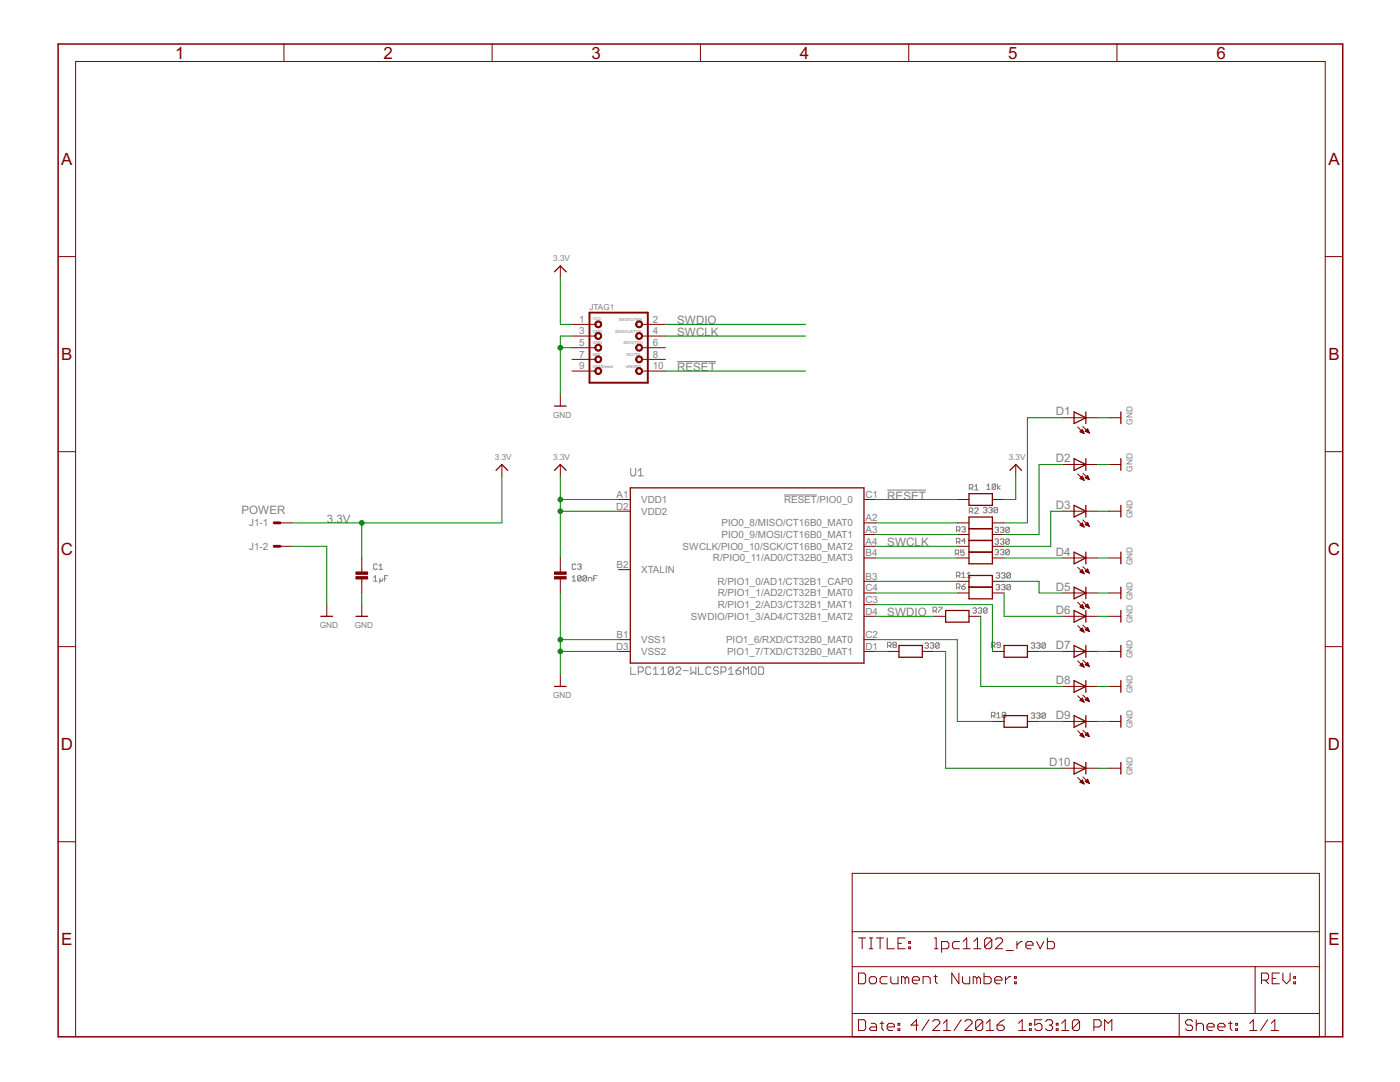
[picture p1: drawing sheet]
<svg xmlns="http://www.w3.org/2000/svg" width="279mm" height="216mm" viewBox="0 0 279 216" stroke-linecap="round" stroke-linejoin="round" font-family="sans-serif">
<g fill="none" stroke="#808080" stroke-width=".2">
<path d="M135.1 72.2h7.8M125.9 93.5v1.2l.2 .3h.5l.3-.3v-1.2M127.4 95h1M127.4 94l.5-.5v1.5M156.5 98.8h6.5M177.1 97.8h7.7M193.4 97.4h.6l.1-.2v-.3l-.1-.2h-.6v1.1M193.8 97.4l.3 .4M194.5 97l.4-.3v1.1M194.5 97.8h.7M196.9 96.9l.4-.3v1M196.9 97.6h.8"/>
<path d="M198.7 96.8v.7l-.2 .1h-.3l-.2-.1M198.7 96.8l-.2-.2h-.3l-.2 .2v.7M198.7 96.8l-.7 .7M199.1 96.6v1M199.6 96.9l-.5 .4 .5 .3M74.6 116h.7M74.6 115.2l.3-.3v1.1M75.3 112.7l-.2-.2h-.3l-.2 .2v.7l.2 .2h.3l.2-.2M75.6 113.6h.8M75.6 112.9l.4-.4v1.1M75.8 115.4v.7l-.2 .2M76.4 115.4v.4l-.2 .2-.4-.2"/>
<path d="M76.7 115.4h.4M77.4 114.9h-.7v1.1M114.2 115.2l.4-.3v1.1M114.2 116h.7M114.9 112.7l-.2-.2h-.3l-.2 .2v.7l.2 .2h.3l.2-.2M115.3 112.7l.1-.2h.4l.2 .2-.2 .4M115.6 113.1h.2M115.8 113.1l.2 .2-.2 .3h-.4l-.1-.2M116 115v.8l-.2 .2h-.4l-.1-.2M116 115l-.2-.1h-.4l-.1 .1v.8M116 115l-.7 .8M117.1 115v.8l-.2 .2h-.4l-.2-.2"/>
<path d="M117.1 115l-.2-.1h-.4l-.2 .1v.8M117.1 115l-.8 .8M117.4 116v-.8h.5l.2 .2v.6M118.5 115.4h.4M119.2 114.9h-.7v1.1M190.6 110.5h.6l.1-.2v-.4l-.1-.2h-.6v1.1M190.9 105.8h.5l.2-.2v-.3l-.2-.2h-.5v1.1M190.9 108.1h.5l.2-.2v-.3l-.2-.2h-.5v1.1M190.9 114.9h.5l.2-.2v-.4l-.2-.1h-.5v1.1M190.9 117.2h.5l.2-.2v-.3l-.2-.2h-.5v1.1M191 110.5l.3 .3M191.2 105.8l.4 .4"/>
<path d="M191.2 108.1l.4 .4M191.2 117.2l.4 .4M191.2 114.9l.4 .4M191.9 115.3h.8M191.9 105.3l.2-.2h.4l.2 .2-.2 .3M191.9 117h.6l.2 .4-.2 .2h-.4l-.2-.2zM191.9 114.5l.4-.3v1.1M192.3 105.6h.2M192.4 109.7h-.7v.6l.6-.2 .1 .2v.3l-.1 .2h-.4l-.2-.2M192.5 105.6l.2 .2-.2 .4h-.4l-.2-.2M192.7 107.9h-.8l.6-.5v1.1M192.7 116.5l-.8 .5"/>
<path d="M193 115.3h.7M193 114.5l.4-.3v1.1M193.4 102.1h.6l.1-.2v-.4l-.1-.2h-.6v1.1M193.8 102.1l.3 .3M194.5 101.5l.2-.2h.4l.1 .2v.2l-.7 .7h.7M196.2 101.4l.2-.2h.4l.2 .2-.2 .4M196.6 101.8h.2M196.8 101.8l.2 .2-.2 .3h-.4l-.2-.2M197.3 101.4l.2-.2h.3l.2 .2-.2 .4M197.7 101.8h.1M197.8 101.8l.2 .2-.2 .3h-.3l-.2-.2M198.6 105.4l.1-.2h.4l.2 .2-.2 .3"/>
<path d="M198.6 107.7l.1-.2h.4l.2 .2-.2 .4M198.6 109.8l.1-.2h.4l.2 .2-.2 .4M198.8 116.8l.2-.2h.3l.2 .2-.2 .4M198.8 114.5l.2-.2h.3l.2 .2-.2 .3M198.9 105.7h.2M198.9 108.1h.2M198.9 110.2h.2M199.1 101.4v.7l-.2 .2h-.3l-.2-.2M199.1 101.4l-.2-.2h-.3l-.2 .2v.7M199.1 101.4l-.7 .7M199.1 105.7l.2 .2-.2 .4h-.4l-.1-.2M199.1 108.1l.2 .1-.2 .4h-.4l-.1-.2"/>
<path d="M199.1 110.2l.2 .1-.2 .4h-.4l-.1-.2M199.2 114.8h.1M199.2 117.2h.1M199.3 114.8l.2 .2-.2 .4h-.3l-.2-.2M199.3 117.2l.2 .1-.2 .4h-.3l-.2-.2M199.6 105.4l.2-.2h.4l.1 .2-.1 .3M199.6 107.7l.2-.2h.4l.1 .2-.1 .4M199.6 109.8l.2-.2h.4l.1 .2-.1 .4M199.9 116.8l.1-.2h.4l.2 .2-.2 .4M199.9 114.5l.1-.2h.4l.2 .2-.2 .3M200 105.7h.2M200 108.1h.2"/>
<path d="M200 110.2h.2M200.2 105.7l.1 .2-.1 .4h-.4l-.2-.2M200.2 108.1l.1 .1-.1 .4h-.4l-.2-.2M200.2 110.2l.1 .1-.1 .4h-.4l-.2-.2M200.2 114.8h.2M200.2 117.2h.2M200.4 117.2l.2 .1-.2 .4h-.4l-.1-.2M200.4 114.8l.2 .2-.2 .4h-.4l-.1-.2M201.4 105.4l-.1-.2h-.4l-.2 .2v.7M201.4 105.4v.7l-.1 .2h-.4l-.2-.2M201.4 107.7l-.1-.2h-.4l-.2 .2v.7M201.4 109.8l-.1-.2h-.4l-.2 .2v.7"/>
<path d="M201.4 107.7v.7l-.1 .2h-.4l-.2-.2M201.4 109.8v.7l-.1 .2h-.4l-.2-.2M201.4 105.4l-.7 .7M201.4 107.7l-.7 .7M201.4 109.8l-.7 .7M201.7 116.8l-.2-.2h-.4l-.2 .2v.7M201.7 116.8v.7l-.2 .2h-.4l-.2-.2M201.7 114.5l-.2-.2h-.4l-.2 .2v.7M201.7 114.5v.7l-.2 .2h-.4l-.2-.2M201.7 116.8l-.8 .7M201.7 114.5l-.8 .7M125.9 133.1v1.5h1"/>
<path d="M127.4 134.1h.7l.3-.3v-.5l-.3-.2h-.7v1.5M129.9 133.3l-.3-.2h-.5l-.2 .2v1l.2 .3h.5l.3-.3M130.4 134.6h1M130.4 133.6l.5-.5v1.5M131.9 134.6h1M131.9 133.6l.5-.5v1.5M134.4 133.3v1l-.3 .3h-.5l-.2-.3M134.4 133.3l-.3-.2h-.5l-.2 .2v1M134.4 133.3l-1 1M134.9 133.3l.2-.2h.5l.3 .2v.3l-1 1h1M136.4 133.8h1M137.9 133.1v1.5l.5-.5 .5 .5v-1.5"/>
<path d="M139.4 133.1v1.5h1M141.9 133.3l-.3-.2h-.5l-.2 .2v1l.2 .3h.5l.3-.3M143.4 133.3l-.2-.2h-.6l-.2 .2v.3l.2 .2h.6l.2 .3v.2l-.2 .3h-.6l-.2-.3M143.9 134.1h.8l.2-.3v-.5l-.2-.2h-.8v1.5M145.4 134.6h1M145.4 133.6l.5-.5v1.5M146.9 133.8h.7l.3 .3v.2l-.3 .3h-.4l-.3-.3zM147.9 133.1l-1 .7M148.4 134.6v-1.5l.5 .5 .5-.5v1.5M149.9 133.3l.3-.2h.4l.3 .2v1l-.3 .3h-.4l-.3-.3zM151.4 133.1h.7l.3 .2v1l-.3 .3h-.7zM177.1 128.9h.6l.1-.2v-.4l-.1-.1h-.6v1"/>
<path d="M177.5 128.9l.3 .3M178.4 128.7l-.2-.2 .2-.3h.3l.2 .1-.2 .4M178.4 128.7l-.2 .2 .2 .3h.3l.2-.1-.2-.4M178.4 128.7h.3M184.6 128.5l.2-.2h.3l.2 .2-.2 .3M184.9 128.8h.2M185.1 128.8l.2 .2-.2 .3h-.3l-.2-.1M185.7 128.5l.1-.2h.4l.2 .2-.2 .3M186 128.8h.2M186.2 128.8l.2 .2-.2 .3h-.4l-.1-.1M186.2 121.9h.6l.1-.2v-.4l-.1-.1h-.6v1M186.6 121.9l.3 .3"/>
<path d="M187.3 121.2h.7v.1l-.7 .8v.1M187.4 128.5l-.1-.2h-.4l-.2 .2v.7M187.4 128.5v.7l-.1 .1h-.4l-.2-.1M187.4 128.5l-.7 .7M194.1 121.5l.2-.2h.4l.2 .2-.2 .3M194.5 121.8h.2M194.7 121.8l.2 .2-.2 .3h-.4l-.2-.1M195.2 121.5l.2-.2h.3l.2 .2-.2 .3M195.6 121.8h.1M195.7 121.8l.2 .2-.2 .3h-.3l-.2-.1M197 121.5v.7l-.2 .1h-.3l-.2-.1M197 121.5l-.2-.2h-.3l-.2 .2v.7"/>
<path d="M197 121.5l-.7 .7M197.9 128.9h.5l.2-.2v-.4l-.2-.1h-.5v1M198.2 128.9l.4 .3M199.6 128.7h-.5l-.2-.2 .2-.3h.4l.1 .1v.8l-.1 .1h-.4l-.2-.1M205.8 128.5l.2-.2h.3l.2 .2-.2 .3M206.1 128.8h.2M206.3 128.8l.2 .2-.2 .3h-.3l-.2-.1M206.9 128.5l.1-.2h.4l.2 .2-.2 .3M207.2 128.8h.2M207.4 128.8l.2 .2-.2 .3h-.4l-.1-.1M208.6 128.5l-.1-.2h-.4l-.2 .2v.7M208.6 128.5v.7l-.1 .1h-.4l-.2-.1"/>
<path d="M208.6 128.5l-.7 .7M197.9 142.9h.5l.2-.2v-.4l-.2-.2h-.5v1.1M198.2 142.9l.4 .3M198.9 142.5l.4-.4v1.1M198.9 143.2h.7M200.7 142.3v.7l-.1 .2h-.4l-.2-.2M200.7 142.3l-.1-.2h-.4l-.2 .2v.7M200.7 142.3l-.7 .7M205.8 142.4l.2-.1h.3l.2 .1-.2 .4M206.1 142.8h.2M206.3 142.8l.2 .2-.2 .3h-.3l-.2-.1M206.9 142.4l.1-.1h.4l.2 .1-.2 .4"/>
<path d="M207.2 142.8h.2M207.4 142.8l.2 .2-.2 .3h-.4l-.1-.1M208.6 142.4l-.1-.1h-.4l-.2 .1v.8M208.6 142.4v.8l-.1 .1h-.4l-.2-.1M208.6 142.4l-.7 .8"/>
</g>
<g fill="none" stroke="#800000" stroke-width=".25">
<path d="M110.7 54.2l1.1-1.1 1.2 1.1M99 93.9l1.2-1.2 1.1 1.2M110.7 93.9l1.1-1.2 1.2 1.2M110.7 81h2.3M125.8 97.3h46.6v35h-46.6zM193.4 98.5h4.7v2.3h-4.7zM201.5 93.9l1.2-1.2 1.2 1.2M214.4 82.2l2.3 1.2-2.3 1.1zM214.4 91.5l2.3 1.2-2.3 1.2zM216.7 82.2v2.3M216.7 91.5v2.4M223.7 82.2v2.3"/>
<path d="M223.7 91.5v2.4M193.4 103.2h4.7v9.3h-4.7zM193.4 114.8h4.7v4.7h-4.7zM193.4 105.5h4.7M193.4 107.8h4.7M193.4 110.2h4.7M193.4 117.2h4.7M214.4 100.8l2.3 1.2-2.3 1.2zM214.4 110.2l2.3 1.1-2.3 1.2zM214.4 117.2l2.3 1.1-2.3 1.2zM216.7 100.8v2.4M216.7 110.2v2.3"/>
<path d="M216.7 117.2v2.3M223.7 100.8v2.4M223.7 110.2v2.3M223.7 117.2v2.3M64 123h2.4M71 123h2.4M110.7 137h2.3M179.4 128.8h4.7v2.3h-4.7zM188.7 121.8h4.7v2.3h-4.7zM200.4 128.8h4.6v2.3h-4.6zM214.4 121.8l2.3 1.2-2.3 1.1zM214.4 128.8l2.3 1.2-2.3 1.1z"/>
<path d="M214.4 135.8l2.3 1.2-2.3 1.1zM216.7 121.8v2.3M216.7 128.8v2.3M216.7 135.8v2.3M223.7 121.8v2.3M223.7 128.8v2.3M223.7 135.8v2.3M200.4 142.8h4.6v2.3h-4.6zM214.4 142.8l2.3 1.2-2.3 1.1zM214.4 152.1l2.3 1.2-2.3 1.2zM216.7 142.8v2.3M216.7 152.1v2.4"/>
<path d="M223.7 142.8v2.3M223.7 152.1v2.4"/>
</g>
<g fill="none" stroke="#800000" stroke-width=".2">
<path d="M56.7 8.8v3.5M98.2 8.8v3.5M139.8 8.8v3.5M181.4 8.8v3.5M222.9 8.8v3.5M11.6 51.2h3.5M111.8 53.1v2.3M264.5 51.2h3.5M111.8 78.7v2.3M114.2 64.7h4.6M114.2 67.1h4.6M114.2 69.4h4.6"/>
<path d="M114.2 71.7h4.6M114.2 74h4.6M128.1 64.7h4.7M128.1 67.1h4.7M128.1 69.4h4.7M128.1 71.7h4.7M128.1 74h4.7M11.6 90.1h3.5M100.2 92.7v2.3M111.8 92.7v2.3M123.5 99.7h2.3M172.4 99.7h2.4"/>
<path d="M191.1 99.7h2.3M198.1 99.7h2.3M202.7 92.7v2.3M212 83.4h7M212 92.7h7M215.1 85.2l1.2 1.3M215.1 94.6l1.2 1.2M215.5 86.2l.8 .3M215.5 86.1h.7M215.6 95.4h.6M215.6 86h.6M215.7 95.3h.4"/>
<path d="M215.7 95.5h.5M215.8 85.9h.3M215.8 86.3h.4M215.8 95.2h.3M215.9 85.8h.1M215.9 95.1h.1M216 85.7h.1M216 95.7h.3M216 85.7l-.5 .5M216 85.7l.3 .8M216 95l-.5 .5 .8 .3M216 95l.3 .8"/>
<path d="M216 95h.1M216 86.4h.3M216.1 85.1l1.3 1.3M216.1 94.4l1.3 1.3M216.2 95.8h.1M216.3 86.5h.1M216.6 86h.7M216.6 86l.8 .4M216.6 86l.4-.4 .4 .8M216.6 95.4l.8 .3M216.6 95.3h.6M216.7 85.9h.5"/>
<path d="M216.7 95.2h.5M216.8 95.4h.5M216.8 85.8h.3M216.8 95.1h.3M216.8 86.1h.5M216.9 85.7h.2M216.9 95h.2M217 85.6h.1M217 95.5h.3M217 94.9l-.4 .5M217 94.9l.4 .8M217 94.9h.1"/>
<path d="M217.1 86.3h.2M217.3 95.7h.1M217.3 86.4h.1M221.4 83.4h2.3M221.4 92.7h2.3M264.5 90.1h3.5M55.9 104.3h2.3M55.9 109h2.3M72.2 111.3v3.1M72.2 115.3v3M111.8 111.3v3.1M111.8 115.3v3"/>
<path d="M123.5 102h2.3M123.5 113.7h2.3M172.4 104.3h2.4M172.4 106.7h2.4M172.4 111.3h2.4M172.4 116h2.4M172.4 118.3h2.4M172.4 109h2.4M191.1 104.3h2.3M191.1 106.7h2.3M191.1 111.3h2.3M191.1 116h2.3"/>
<path d="M191.1 118.3h2.3M191.1 109h2.3M198.1 104.3h2.3M198.1 106.7h2.3M198.1 111.3h2.3M198.1 116h2.3M198.1 118.3h2.3M198.1 109h2.3M212 111.3h7M212 118.3h7M212 102h7M215.1 103.9l1.2 1.3"/>
<path d="M215.1 113.2l1.2 1.3M215.5 104.8l.5-.5 .3 .9zM215.5 114.1l.5-.4 .3 .8zM215.6 104.8h.6M215.6 114.2h.6M215.6 114h.6M215.6 104.9h.6M215.7 104.6h.4M215.7 113.9h.4M215.8 104.5h.3M215.8 114.3h.5M215.8 113.8h.3"/>
<path d="M215.9 105h.4M215.9 104.4h.1M215.9 113.7h.1M216.1 114.4h.2M216.1 103.8l1.3 1.2M216.1 113.1l1.3 1.3M216.2 105.1h.1M216.3 114.5h.1M216.6 104.7l.4-.5 .4 .8zM216.6 114l.4-.5 .4 .9zM216.6 104.6h.6M216.6 114h.7"/>
<path d="M216.7 113.9h.5M216.7 104.8h.6M216.7 104.5h.5M216.8 113.8h.4M216.9 104.4h.2M216.9 113.7h.2M216.9 114.2h.4M217 104.3h.1M217 104.9h.3M217 113.6h.1M217.1 114.3h.2M217.2 105h.2"/>
<path d="M221.4 111.3h2.3M221.4 118.3h2.3M221.4 102h2.3M11.6 129h3.5M65.2 120.6v2.4M72.2 120.6v2.4M111.8 134.6v2.4M123.5 127.6h2.3M123.5 130h2.3M172.4 127.6h2.4M172.4 130h2.4M172.4 120.6h2.4"/>
<path d="M172.4 123h2.4M177.1 130h2.3M184.1 130h2.3M186.4 123h2.3M193.4 123h2.3M198.1 130h2.3M205 130h2.4M212 130h7M212 123h7M212 137h7M215.1 120.2l1.2 1.3M215.1 124.8l1.2 1.3"/>
<path d="M215.1 131.8l1.2 1.3M215.1 138.8l1.2 1.3M215.5 121.1l.5-.5 .3 .9zM215.5 125.8l.5-.5 .3 .8zM215.5 139.8l.8 .3M215.5 139.8l.5-.5 .3 .8M215.5 139.8h.7M215.6 132.7h.6M215.6 121.1h.6M215.6 125.7h.6M215.6 125.8h.6M215.6 121.2h.6"/>
<path d="M215.6 139.7h.6M215.7 132.6h.4M215.7 120.9h.4M215.7 125.6h.4M215.7 132.8h.5M215.8 139.6h.3M215.8 132.5h.3M215.8 139.9h.4M215.8 120.8h.3M215.8 125.5h.3M215.9 139.4h.1M215.9 125.9h.4"/>
<path d="M215.9 132.4h.1M215.9 121.3h.4M215.9 120.7h.1M215.9 125.4h.1M216 132.9h.3M216 139.3h.1M216 132.3l-.5 .5 .8 .3M216 132.3l.3 .8M216 132.3h.1M216 140h.3M216.1 120.1l1.3 1.2M216.1 124.7l1.3 1.3"/>
<path d="M216.1 131.7l1.3 1.3M216.1 138.7l1.3 1.3M216.1 126h.2M216.2 121.4h.1M216.2 133.1h.1M216.6 121l.4-.5 .4 .8zM216.6 125.7l.4-.5 .4 .8zM216.6 132.7l.4-.5 .4 .8zM216.6 139.6l.8 .4M216.6 139.6l.4-.4 .4 .8M216.6 132.6h.6M216.6 139.7h.7"/>
<path d="M216.6 120.9h.6M216.6 125.6h.6M216.7 125.7h.6M216.7 139.6h.5M216.7 132.5h.5M216.7 121.1h.6M216.7 120.8h.5M216.7 125.5h.5M216.8 132.7h.5M216.8 139.4h.3M216.8 132.4h.3M216.8 120.7h.3"/>
<path d="M216.9 125.4h.2M216.9 139.8h.4M216.9 139.3h.2M216.9 125.8h.4M216.9 132.3h.2M217 120.6h.1M217 125.3h.1M217 121.2h.3M217 139.2h.1M217 132.8h.3M217 132.2h.1M217.1 139.9h.2"/>
<path d="M217.2 125.9h.2M217.2 121.3h.2M217.3 132.9h.1M217.4 140h.1M221.4 130h2.3M221.4 123h2.3M221.4 137h2.3M264.5 129h3.5M198.1 144h2.3M205 144h2.4M212 153.3h7M212 144h7"/>
<path d="M215.1 145.8l1.2 1.3M215.1 155.2l1.2 1.2M215.5 146.7l.5-.4 .3 .8zM215.5 156.1l.8 .3M215.5 156.1l.5-.5 .3 .8M215.5 156.1h.7M215.6 146.8h.6M215.6 146.7h.6M215.6 156h.6M215.7 146.6h.4M215.7 155.9h.4M215.8 156.2h.4"/>
<path d="M215.8 146.5h.3M215.9 146.9h.4M215.9 155.8h.2M215.9 146.3h.1M216 155.7h.1M216 156.3h.3M216.1 145.7l1.3 1.3M216.1 147h.2M216.1 155l1.3 1.3M216.3 140.1h.1M216.3 156.4h.1M216.6 146.6l.4-.4 .4 .8z"/>
<path d="M216.6 156l.4-.5 .4 .8zM216.6 156h.7M216.6 146.6h.6M216.7 155.9h.5M216.7 146.7h.6M216.7 146.5h.5M216.8 155.8h.3M216.9 146.3h.2M216.9 156.1h.4M216.9 155.7h.2M216.9 146.8h.4M217 146.2h.1"/>
<path d="M217 155.5h.1M217.1 156.2h.2M217.2 146.9h.2M217.4 156.3h.1M221.4 153.3h2.3M221.4 144h2.3M11.6 168h3.5M170.1 174.3h93.2v32.6h-93.2zM264.5 168h3.5M170.1 192.9h93.2M170.1 185.9h93.2M171.3 194.2h1.1l.4 .3v1.4l-.4 .4h-1.1z"/>
<path d="M171.3 187.2h1.5M172.1 187.2v2.1M173.5 195.2l.3-.3h.8l.3 .3v.7l-.3 .4h-.8l-.3-.4zM173.5 187.2h.7M173.5 189.3h.7M173.8 187.2v2.1M174.9 187.2h1.4M175.6 187.2v2.1M177.1 187.2v2.1h1.4M177.1 194.9h-1.1l-.4 .3v.7l.4 .4h1.1M177.8 194.9v1l.3 .4h1.1v-1.4M179.2 188.2h.7"/>
<path d="M180.6 195.2l.4-.3 .4 .3v1.1M180.6 187.2h-1.4v2.1h1.4M180.6 195.2l-.3-.3h-.4v1.4M180.6 195.2v1.1M181.4 187.9h.3v.3h-.3zM181.4 189h.3v.3h-.3zM182.1 195.6h1.4v-.4l-.4-.3h-.7l-.3 .3v.7l.3 .4h.7M184.2 196.3v-1.4h1.1l.4 .3v1.1M186.4 194.9h.7M186.5 187.2h.3v2.1M186.5 189.3h.7M186.7 194.5v1.4l.4 .4"/>
<path d="M187.9 189.3h1.1l.4-.3v-.8l-.4-.3h-1.1v2.1M191.4 194.2v2.1l-1.5-2.1v2.1M191.5 187.9h-1.1l-.3 .3v.8l.3 .3h1.1M192.1 194.9v1l.3 .4h1.1v-1.4M192.2 189.3h1.5M192.2 187.9l.7-.7v2.1M194.4 189.3h1.4M194.4 187.9l.7-.7v2.1M194.9 195.2l-.3-.3h-.4v1.4M194.9 195.2v1.1M194.9 195.2l.4-.3 .4 .3v1.1M196.4 194.2v2.1h1l.4-.4v-.7l-.4-.3h-1"/>
<path d="M197.9 187.5l-.3-.3h-.7l-.4 .3v1.5M197.9 187.5v1.5l-.3 .3h-.7l-.4-.3M197.9 187.5l-1.4 1.5M198.5 195.6h1.5v-.4l-.4-.3h-.7l-.4 .3v.7l.4 .4h.7M198.6 187.5l.4-.3h.7l.4 .3v.4l-1.5 1.4h1.5M200.7 194.9v1.4M200.8 189.7h1.4M201.7 194.9h-.3l-.7 .7M202.5 195.9h.3v.4h-.3zM202.5 194.9h.3v.3h-.3zM202.9 187.9v1.4M204 187.9h-.3l-.8 .7"/>
<path d="M204.7 188.6h1.5v-.4l-.4-.3h-.7l-.4 .3v.8l.4 .3h.7M206.9 187.9l.7 1.4 .7-1.4M209 187.2v2.1h1.1l.4-.3v-.8l-.4-.3h-1.1M250.5 192.9v9.3M251.8 195.6h1l.4-.4v-.7l-.4-.3h-1v2.1M252.5 195.6l.7 .7M253.9 195.2h.7M255.3 194.2h-1.4v2.1h1.4M256 194.2v1.4l.8 .7 .7-.7v-1.4M258.2 195.9h.4v.4h-.4zM258.2 194.9h.4v.3h-.4zM15.1 206.9v-194.6h249.4v194.6"/>
<path d="M170.1 202.2h93.2M171.3 203.5h1.1l.4 .3v1.5l-.4 .3h-1.1zM173.8 204.2h.8l.3 .4v1h-1.1l-.3-.3 .3-.4h1.1M175.6 204.2h.7M176 203.8v1.5l.3 .3M177.1 204.9h1.4v-.3l-.4-.4h-.7l-.3 .4v.7l.3 .3h.7M179.2 205.3h.4v.3h-.4zM179.2 204.2h.4v.4h-.4zM183.3 204.6h-1.5l1.1-1.1v2.1M185.4 203.5l-1.4 2.1M186.1 203.8l.4-.3h.7l.4 .3v.4l-1.5 1.4h1.5M188.3 205.6h1.4"/>
<path d="M188.3 204.2l.7-.7v2.1M191.8 203.5l-1.4 2.1M192.6 203.8l.3-.3h.7l.4 .3v.4l-1.4 1.4h1.4M196.1 203.8v1.5l-.3 .3h-.7l-.4-.3M196.1 203.8l-.3-.3h-.7l-.4 .3v1.5M196.1 203.8l-1.4 1.5M196.8 205.6h1.5M196.8 204.2l.8-.7v2.1M199 204.6h1.1l.3 .3v.4l-.3 .3h-.8l-.3-.3zM200.4 203.5l-.7 .3-.7 .8M203.3 205.6h1.4M203.3 204.2l.7-.7v2.1"/>
<path d="M205.4 205.3h.4v.3h-.4zM205.4 204.2h.4v.4h-.4zM207.9 203.5h-1.4v1.1l.7-.4h.4l.3 .4v.7l-.3 .3h-.7l-.4-.3M208.7 203.8l.3-.3h.7l.4 .3v.4l-.4 .4M209.4 204.6h.3M209.7 204.6l.4 .3v.4l-.4 .3h-.7l-.3-.3M210.8 205.3h.4v.3h-.4zM210.8 204.2h.4v.4h-.4zM211.9 205.6h1.4M211.9 204.2l.7-.7v2.1M215.5 203.8v1.5l-.4 .3h-.7l-.4-.3M215.5 203.8l-.4-.3h-.7l-.4 .3v1.5"/>
<path d="M215.5 203.8l-1.5 1.5M218.3 204.9h1.1l.4-.3v-.8l-.4-.3h-1.1v2.1M220.5 205.6v-2.1l.7 .7 .7-.7v2.1M235.3 202.2v4.7M238 203.8l-.3-.3h-.7l-.4 .3v.4l.4 .4h.7l.3 .3v.4l-.3 .3h-.7l-.4-.3M238.7 204.6l.4-.4h.7l.4 .4v1M238.7 203.5v2.1M240.9 204.9h1.4v-.3l-.3-.4h-.7l-.4 .4v.7l.4 .3h.7M243 204.9h1.5v-.3l-.4-.4h-.7l-.4 .4v.7l.4 .3h.7M245.2 204.2h.7M245.5 203.8v1.5l.4 .3M246.6 205.3h.4v.3h-.4z"/>
<path d="M246.6 204.2h.4v.4h-.4zM249.4 205.6h1.4M249.4 204.2l.7-.7v2.1M253 203.5l-1.4 2.1M253.7 205.6h1.4M253.7 204.2l.7-.7v2.1"/>
</g>
<path d="M117.6 62.4h11.7v14h-11.7z" fill="none" stroke="#800000" stroke-width=".38"/>
<g fill="#800000" stroke="#800000" stroke-width=".2">
<path d="M118.9 64.2a.7 .7 0 0 1 1.1 .1 .7 .7 0 0 1-.4 1.1 .7 .7 0 0 1-.9-.7h.2a.46 .46 0 0 1 .7-.4 .46 .46 0 0 1 .1 .8 .46 .46 0 0 1-.7-.2l-.1-.2h-.2z" fill-rule="evenodd"/>
<path d="M118.9 66.6a.7 .7 0 0 1 1.1 0 .7 .7 0 0 1-.4 1.1 .7 .7 0 0 1-.9-.6h.2a.46 .46 0 0 1 .7-.4 .46 .46 0 0 1 .1 .7 .46 .46 0 0 1-.7-.2l-.1-.1h-.2z" fill-rule="evenodd"/>
<path d="M118.9 68.9a.69 .69 0 0 1 1.1 .1 .69 .69 0 0 1-.4 1 .69 .69 0 0 1-.9-.6h.2a.46 .46 0 0 1 .7-.4 .46 .46 0 0 1 .1 .8 .46 .46 0 0 1-.7-.2l-.1-.2h-.2z" fill-rule="evenodd"/>
<path d="M118.9 71.2a.69 .69 0 0 1 1.1 .1 .69 .69 0 0 1-.4 1.1 .69 .69 0 0 1-.9-.7h.2a.46 .46 0 0 1 .7-.4 .46 .46 0 0 1 .1 .8 .46 .46 0 0 1-.7-.2l-.1-.2h-.2z" fill-rule="evenodd"/>
<path d="M118.9 73.6a.69 .69 0 0 1 1.1 .1 .69 .69 0 0 1-.4 1 .69 .69 0 0 1-.9-.7h.2a.46 .46 0 0 1 .7-.3 .46 .46 0 0 1 .1 .7 .46 .46 0 0 1-.7-.2l-.1-.2h-.2z" fill-rule="evenodd"/>
<path d="M127 64.2a.69 .69 0 0 1 1.1 .2 .69 .69 0 0 1-.4 1 .69 .69 0 0 1-.8-.7h.2a.47 .47 0 0 1 .7-.4 .47 .47 0 0 1 .1 .8 .47 .47 0 0 1-.8-.2v-.2h-.2z" fill-rule="evenodd"/>
<path d="M127 66.6a.69 .69 0 0 1 1.1 .1 .69 .69 0 0 1-.4 1 .69 .69 0 0 1-.8-.6h.2a.47 .47 0 0 1 .7-.4 .47 .47 0 0 1 .1 .7 .47 .47 0 0 1-.8-.2v-.1h-.2z" fill-rule="evenodd"/>
<path d="M127 68.9a.69 .69 0 0 1 1.1 .1 .69 .69 0 0 1-.4 1.1 .69 .69 0 0 1-.8-.7h.2a.47 .47 0 0 1 .7-.4 .47 .47 0 0 1 .1 .8 .47 .47 0 0 1-.8-.2v-.2h-.2z" fill-rule="evenodd"/>
<path d="M127 71.2a.69 .69 0 0 1 1.1 .2 .69 .69 0 0 1-.4 1 .69 .69 0 0 1-.8-.7h.2a.47 .47 0 0 1 .7-.4 .47 .47 0 0 1 .1 .8 .47 .47 0 0 1-.8-.2v-.2h-.2z" fill-rule="evenodd"/>
<path d="M127 73.6a.69 .69 0 0 1 1.1 .1 .69 .69 0 0 1-.4 1 .69 .69 0 0 1-.8-.7h.2a.47 .47 0 0 1 .7-.4 .47 .47 0 0 1 .1 .8 .47 .47 0 0 1-.8-.2v-.2h-.2z" fill-rule="evenodd"/>
</g>
<g fill="#800000" stroke="#800000" stroke-width=".2">
<path d="M110.7 115.1h2.3v.4h-2.3z"/>
<path d="M110.7 114.1h2.3v.5h-2.3z"/>
<path d="M71 115.1h2.4v.4h-2.4z"/>
<path d="M71 114.1h2.4v.5h-2.4z"/>
</g>
<path d="M54.7 104.3h1.2M54.7 109h1.2" fill="none" stroke="#800000" stroke-width=".57"/>
<path d="M11.6 8.8h256.4v198.1h-256.4z" fill="none" stroke="#800000" stroke-width=".3"/>
<g fill="none" stroke="#008000" stroke-width=".2">
<path d="M111.8 55.4v9.3h2.4M111.8 69.4h2.4M114.2 67.1h-2.4v11.6M132.8 67.1h28M132.8 64.7h28M132.8 74h28M100.2 95v9.3h-42M111.8 95v16.3M111.8 99.7h11.7M174.8 99.7h16.3M202.7 95v4.7h-2.3M212 83.4h-7v20.9h-4.6"/>
<path d="M212 92.7h-4.6v14h-7M219 83.4h2.4M219 92.7h2.4M58.2 109h7v11.6M72.2 104.3v7M72.2 118.3v2.3M111.8 118.3v16.3M111.8 102h11.7M174.8 109h16.3M174.8 111.3h16.3M174.8 118.3h16.3M174.8 106.7h16.3"/>
<path d="M174.8 104.3h16.3M174.8 116h16.3M200.4 111.3h11.6M200.4 118.3v4.7h11.6M200.4 116h7v2.3h4.6M212 102h-2.3v7h-9.3M219 102h2.4M219 111.3h2.4M219 118.3h2.4M111.8 130h11.7M111.8 127.6h11.7M174.8 130h2.3"/>
<path d="M174.8 127.6h16.3v16.4h7M174.8 123h11.6M174.8 120.6h23.3v9.4M186.4 130h2.3v23.3h23.3M195.7 123v14h16.3M207.4 130h4.6M219 130h2.4M219 123h2.4M219 137h2.4M207.4 144h4.6M219 153.3h2.4M219 144h2.4"/>
</g>
<g fill="#008000" stroke="#008000" stroke-width=".2">
<circle cx="111.8" cy="130" r=".47"/>
<circle cx="111.8" cy="127.6" r=".47"/>
<circle cx="111.8" cy="69.4" r=".47"/>
<circle cx="111.8" cy="99.7" r=".47"/>
<circle cx="111.8" cy="102" r=".47"/>
<circle cx="72.2" cy="104.3" r=".47"/>
</g>
<g font-size="3.8" fill="#800000">
<text x="34.9" y="11.7">1</text>
<text x="76.5" y="11.7">2</text>
<text x="118.1" y="11.7">3</text>
<text x="159.6" y="11.7">4</text>
<text x="201.2" y="11.7">5</text>
<text x="242.8" y="11.7">6</text>
<text x="12.2" y="32.9">A</text>
<text x="265.1" y="32.9">A</text>
<text x="12.2" y="71.8">B</text>
<text x="265.1" y="71.8">B</text>
<text x="12.1" y="110.8">C</text>
<text x="265" y="110.8">C</text>
<text x="12.1" y="149.7">D</text>
<text x="265" y="149.7">D</text>
<text x="12.2" y="188.6">E</text>
<text x="265.1" y="188.6">E</text>
</g>
<g font-size="2.6" fill="#808080">
<text x="135.1" y="64.7">SWDIO</text>
<text x="135.1" y="67">SWCLK</text>
<text x="135.1" y="74">RESET</text>
<text x="210.7" y="82.9">D1</text>
<text x="210.7" y="92.2">D2</text>
<text x="177.1" y="99.7">RESET</text>
<text x="210.7" y="101.5">D3</text>
<text x="48.2" y="102.6">POWER</text>
<text x="65.2" y="104.3">3.3V</text>
<text x="177.1" y="109">SWCLK</text>
<text x="210.7" y="110.9">D4</text>
<text x="210.7" y="117.9">D5</text>
<text x="177.1" y="123">SWDIO</text>
<text x="210.7" y="122.5">D6</text>
<text x="210.7" y="129.5">D7</text>
<text x="210.7" y="136.5">D8</text>
<text x="210.7" y="143.5">D9</text>
<text x="209.4" y="152.8">D10</text>
</g>
<g font-size="2.2" fill="#808080">
<text x="115.6" y="64.4">1</text>
<text x="130.3" y="64.4">2</text>
<text x="115.6" y="66.7">3</text>
<text x="115.6" y="69.1">5</text>
<text x="115.6" y="71.4">7</text>
<text x="130.3" y="66.7">4</text>
<text x="130.3" y="69.1">6</text>
<text x="130.3" y="71.4">8</text>
<text x="115.6" y="73.7">9</text>
<text x="130.3" y="73.7">10</text>
<text x="123" y="101.7">D2</text>
<text x="123.1" y="99.4">A1</text>
<text x="127.9" y="100.4">VDD1</text>
<text x="156.5" y="100.4">RESET/PIO0_0</text>
<text x="172.7" y="99.4">C1</text>
<text x="49.7" y="105">J1-1</text>
<text x="127.9" y="102.7">VDD2</text>
<text x="144" y="105">PIO0_8/MISO/CT16B0_MAT0</text>
<text x="144" y="107.4">PIO0_9/MOSI/CT16B0_MAT1</text>
<text x="172.7" y="104">A2</text>
<text x="172.7" y="106.3">A3</text>
<text x="49.7" y="109.7">J1-2</text>
<text x="123.1" y="113.3">B2</text>
<text x="136.2" y="109.7">SWCLK/PIO0_10/SCK/CT16B0_MAT2</text>
<text x="142.3" y="112">R/PIO0_11/AD0/CT32B0_MAT3</text>
<text x="172.7" y="111">B4</text>
<text x="172.7" y="108.7">A4</text>
<text x="127.9" y="114.4">XTALIN</text>
<text x="143.2" y="116.7">R/PIO1_0/AD1/CT32B1_CAP0</text>
<text x="143.2" y="119">R/PIO1_1/AD2/CT32B1_MAT0</text>
<text x="172.7" y="115.7">B3</text>
<text x="172.7" y="118">C4</text>
<text x="137.9" y="123.7">SWDIO/PIO1_3/AD4/CT32B1_MAT2</text>
<text x="143.2" y="121.3">R/PIO1_2/AD3/CT32B1_MAT1</text>
<text x="172.7" y="120.3">C3</text>
<text x="172.7" y="122.7">D4</text>
<text x="123" y="129.6">D3</text>
<text x="123.1" y="127.3">B1</text>
<text x="127.9" y="128.3">VSS1</text>
<text x="127.9" y="130.7">VSS2</text>
<text x="144.9" y="128.3">PIO1_6/RXD/CT32B0_MAT0</text>
<text x="145.1" y="130.7">PIO1_7/TXD/CT32B0_MAT1</text>
<text x="172.7" y="127.3">C2</text>
<text x="172.7" y="129.6">D1</text>
</g>
<g font-size="1.8" fill="#808080">
<text x="110.4" y="52.1">3.3V</text>
<text x="117.6" y="61.8">JTAG1</text>
<text x="110.4" y="83.4">GND</text>
<text x="226" y="84.8" transform="rotate(-90 226 84.8)">GND</text>
<text x="98.8" y="91.8">3.3V</text>
<text x="110.4" y="91.8">3.3V</text>
<text x="201.3" y="91.8">3.3V</text>
<text x="226" y="94.1" transform="rotate(-90 226 94.1)">GND</text>
<text x="226" y="103.4" transform="rotate(-90 226 103.4)">GND</text>
<text x="226" y="112.7" transform="rotate(-90 226 112.7)">GND</text>
<text x="63.8" y="125.3">GND</text>
<text x="70.8" y="125.3">GND</text>
<text x="226" y="124.4" transform="rotate(-90 226 124.4)">GND GND</text>
<text x="226" y="131.4" transform="rotate(-90 226 131.4)">GND</text>
<text x="110.4" y="139.3">GND</text>
<text x="226" y="138.4" transform="rotate(-90 226 138.4)">GND</text>
<text x="226" y="145.4" transform="rotate(-90 226 145.4)">GND</text>
<text x="226" y="154.7" transform="rotate(-90 226 154.7)">GND</text>
</g>
<g font-size=".9" fill="#808080">
<text x="118.3" y="63.8">VCC</text>
<text x="123.5" y="64">SWDIO/TMS</text>
<text x="118.3" y="66.3">GND</text>
<text x="118.3" y="68.7">GND</text>
<text x="118.3" y="71">KEY</text>
<text x="122.8" y="66.3">SWDCLK/TCK</text>
<text x="124.4" y="68.7">SWO/TDO</text>
<text x="125.1" y="71">NC/TDI</text>
<text x="118.3" y="73.3">GNDDetect</text>
<text x="124.9" y="73.3">nRESET</text>
</g>
</svg>
